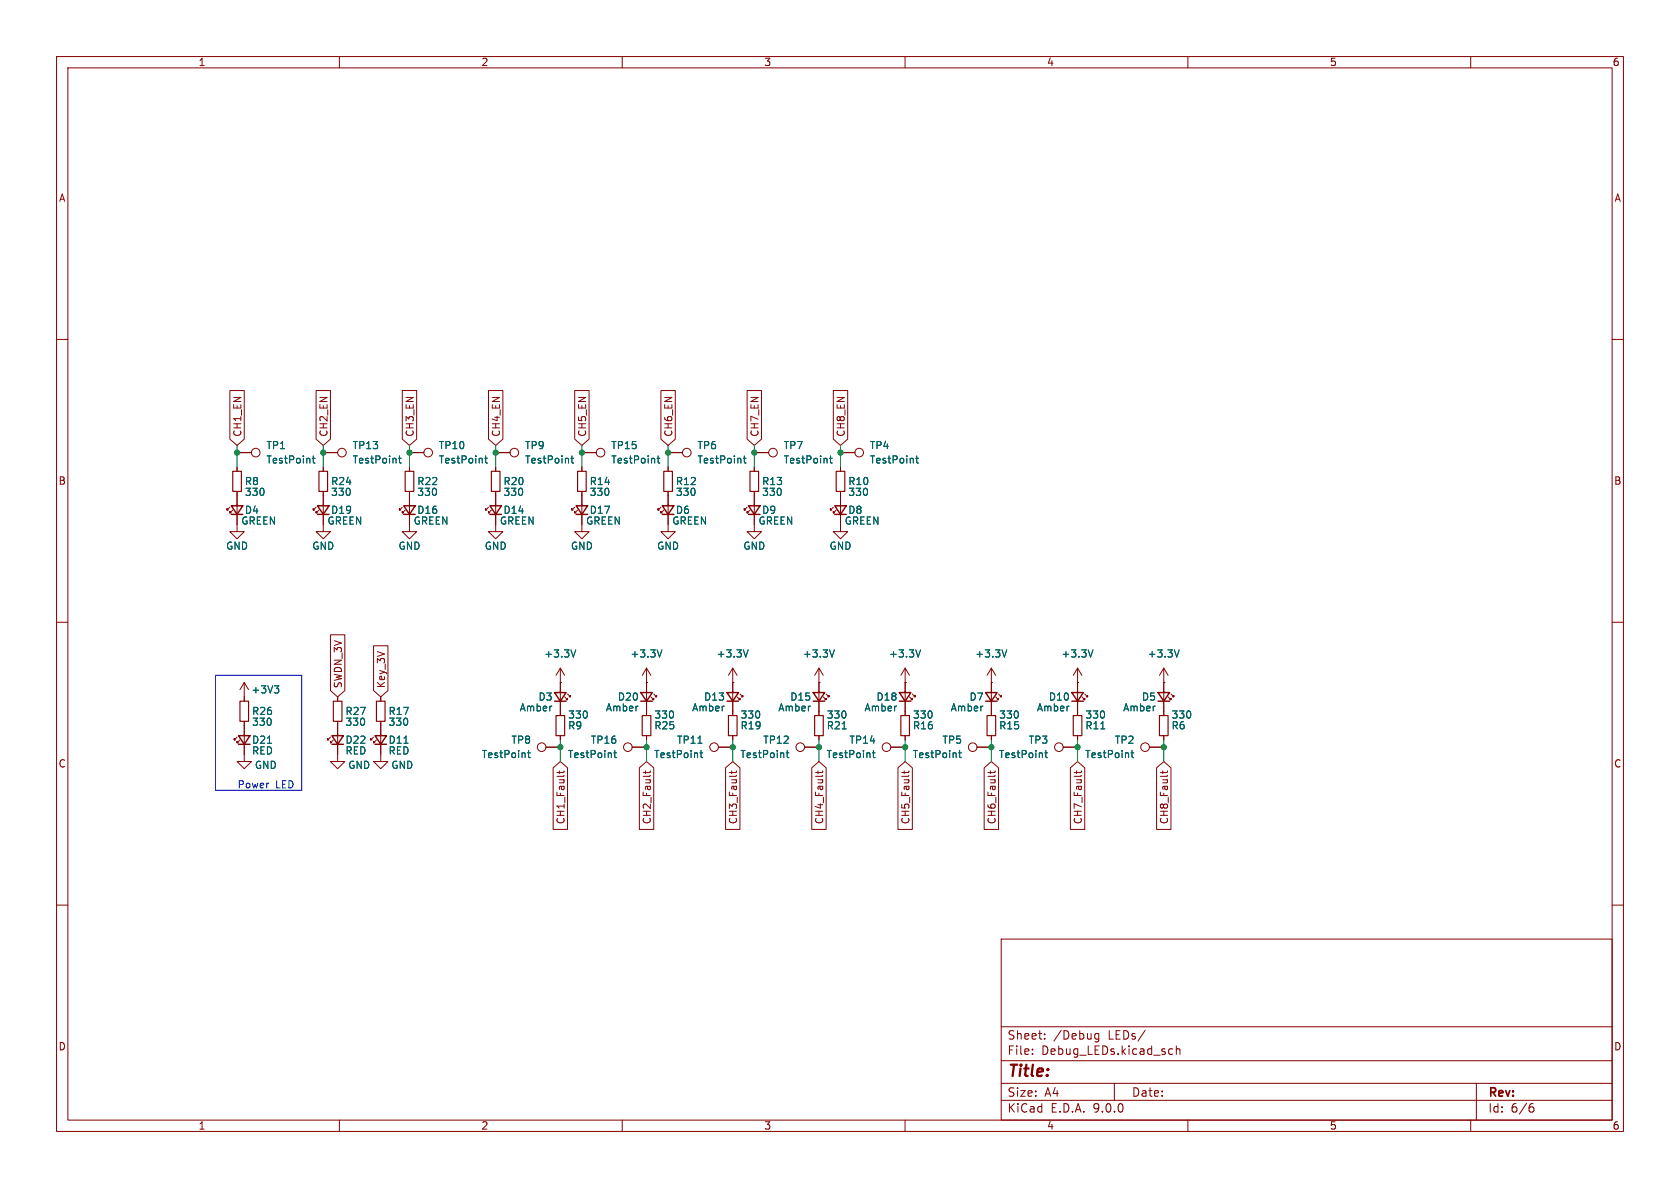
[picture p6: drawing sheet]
<svg xmlns="http://www.w3.org/2000/svg" width="297mm" height="210mm" viewBox="0 0 297 210" stroke-linecap="round" stroke-linejoin="round" font-family="sans-serif">
<g fill="none" stroke="#840000" stroke-width=".18">
<path d="M10 10h277v190h-277zM12 12h273v186h-273zM60 10v2M110 10v2M160 10v2M210 10v2M260 10v2M10 60h2M40.6 69h2.6v8.6l-1.3 1.1-1.3-1.1zM55.9 69h2.5v8.6l-1.3 1.1-1.2-1.1zM71.1 69h2.6v8.6l-1.3 1.1-1.3-1.1zM86.4 69h2.5v8.6l-1.3 1.1-1.2-1.1z"/>
<path d="M101.6 69h2.5v8.6l-1.2 1.1-1.3-1.1zM116.8 69h2.6v8.6l-1.3 1.1-1.3-1.1zM132.1 69h2.5v8.6l-1.3 1.1-1.2-1.1zM147.3 69h2.6v8.6l-1.3 1.1-1.3-1.1zM285 60h2M40.6 89.7l-.5 .5v-.3v.3h.3M41.1 90.2l-.5 .5v-.3v.3h.3M41.9 86.9v7.1h1.3l-1.3 1.3-1.3-1.3h1.3M41.9 80h2.5M41.9 82.6v.7M55.9 89.7l-.5 .5v-.3v.3h.2M56.4 90.2l-.5 .5v-.3v.3h.2"/>
<path d="M57.1 86.9v7.1h1.3l-1.3 1.3-1.2-1.3h1.2M57.1 82.6v.7M57.1 80h2.6M71.1 89.7l-.5 .5v-.3v.3h.3M71.6 90.2l-.5 .5v-.3v.3h.3M72.4 86.9v7.1h1.3l-1.3 1.3-1.3-1.3h1.3M72.4 80h2.5M72.4 82.6v.7M86.4 89.7l-.5 .5v-.3v.3h.2M86.9 90.2l-.5 .5v-.3v.3h.2M87.6 86.9v7.1h1.3l-1.3 1.3-1.2-1.3h1.2M87.6 82.6v.7"/>
<path d="M87.6 80h2.6M101.6 89.7l-.5 .5v-.3v.3h.2M102.1 90.2l-.5 .5v-.3v.3h.3M102.9 86.9v7.1h1.2l-1.2 1.3-1.3-1.3h1.3M102.9 80h2.5M102.9 82.6v.7M116.8 89.7l-.5 .5v-.3v.3h.3M117.3 90.2l-.5 .5v-.3v.3h.3M118.1 86.9v7.1h1.3l-1.3 1.3-1.3-1.3h1.3M118.1 80h2.5M118.1 82.6v.7M132.1 89.7l-.5 .5v-.3v.3h.2"/>
<path d="M132.6 90.2l-.5 .5v-.3v.3h.2M133.3 86.9v7.1h1.3l-1.3 1.3-1.2-1.3h1.2M133.3 80h2.6M133.3 82.6v.7M147.3 89.7l-.5 .5v-.3v.3h.3M147.8 90.2l-.5 .5v-.3v.3h.3M148.6 86.9v7.1h1.3l-1.3 1.3-1.3-1.3h1.3M148.6 80h2.5M148.6 82.6v.7M10 110h2M58.4 112.2h2.6v9.9l-1.3 1.1-1.3-1.1zM66 114.2h2.6v7.9l-1.3 1.1-1.3-1.1z"/>
<path d="M99.1 118.1l-.8 1.3M99.1 118.1l.7 1.3M99.1 118.1v8.4M114.3 118.1l-.8 1.3M114.3 118.1l.8 1.3M114.3 118.1v8.4M129.5 118.1v8.4M129.5 118.1l-.7 1.3M129.5 118.1l.8 1.3M144.8 118.1v8.4M144.8 118.1l-.8 1.3M144.8 118.1l.7 1.3"/>
<path d="M160 118.1l-.7 1.3M160 118.1l.8 1.3M160 118.1v8.4M175.3 118.1v8.4M175.3 118.1l-.8 1.3M175.3 118.1l.7 1.3M190.5 118.1v8.4M190.5 118.1l-.8 1.3M190.5 118.1l.8 1.3M205.7 118.1v8.4M205.7 118.1l-.7 1.3M205.7 118.1l.8 1.3"/>
<path d="M285 110h2M41.9 130.3l-.5 .5v-.2v.2h.3M42.4 130.8l-.5 .5v-.2v.2h.3M43.2 127.5v7.1h1.2l-1.2 1.3-1.3-1.3h1.3M43.2 120.7v3.3M43.2 120.7l-.8 1.2M43.2 120.7l.7 1.2M58.4 130.3l-.5 .5v-.2v.2h.3M58.9 130.8l-.5 .5v-.2v.2h.3M59.7 127.5v7.1h1.3l-1.3 1.3-1.3-1.3h1.3M59.7 123.2v.8M66 130.3l-.5 .5v-.2v.2h.3"/>
<path d="M66.5 130.8l-.5 .5v-.2v.2h.3M67.3 127.5v7.1h1.3l-1.3 1.3-1.3-1.3h1.3M67.3 123.2v.8M96.5 132.1h2.6M97.8 135.7l1.3-1.1 1.2 1.1v10.9h-2.5zM98.9 136.3v.5M99.1 120.7h.1M99.1 130v.8M99.7 136.3l-.2 .3h-1M99.8 123.2l.5 .5v-.3v.3h-.2M100.3 122.7l.5 .5v-.3v.3h-.2M111.8 132.1h2.5"/>
<path d="M113 135.7l1.3-1.1 1.3 1.1v10.9h-2.6zM114.1 136.3v.5M114.3 120.7h.1M114.3 130v.8M115 136.3l-.2 .3h-1.1M115.1 123.2l.5 .5v-.3v.3h-.3M115.6 122.7l.5 .5v-.3v.3h-.3M127 132.1h2.5M128.3 135.7l1.2-1.1 1.3 1.1v10.9h-2.5zM129.4 136.3v.5M129.5 120.7h.1M129.5 130v.8"/>
<path d="M130.2 136.3l-.2 .3h-1.1M130.3 123.2l.5 .5v-.3v.3h-.2M130.8 122.7l.5 .5v-.3v.3h-.2M142.2 132.1h2.6M143.5 135.7l1.3-1.1 1.3 1.1v10.9h-2.6zM144.6 136.3v.5M144.8 120.7h.1M144.8 130v.8M145.5 136.3l-.2 .3h-1.1M145.5 123.2l.5 .5v-.3v.3h-.2M146 122.7l.6 .5v-.3v.3h-.3M157.5 132.1h2.5"/>
<path d="M158.7 135.7l1.3-1.1 1.3 1.1v10.9h-2.6zM159.8 136.3v.5M160 120.7h.1M160 130v.8M160.7 136.3l-.2 .3h-1.1M160.8 123.2l.5 .5v-.3v.3h-.3M161.3 122.7l.5 .5v-.3v.3h-.3M172.7 132.1h2.6M174 135.7l1.3-1.1 1.2 1.1v10.9h-2.5zM175.1 136.3v.5M175.3 120.7h.1M175.3 130v.8"/>
<path d="M175.9 136.3l-.2 .3h-1M176 123.2l.5 .5v-.3v.3h-.2M176.5 122.7l.5 .5v-.3v.3h-.2M188 132.1h2.5M189.2 135.7l1.3-1.1 1.3 1.1v10.9h-2.6zM190.3 136.3v.5M190.5 120.7h.1M190.5 130v.8M191.2 136.3l-.2 .3h-1.1M191.3 123.2l.5 .5v-.3v.3h-.3M191.8 122.7l.5 .5v-.3v.3h-.3M203.2 132.1h2.5"/>
<path d="M204.5 135.7l1.2-1.1 1.3 1.1v10.9h-2.5zM205.6 136.3v.5M205.7 120.7h.1M205.7 130v.8M206.4 136.3l-.2 .3h-1.1M206.5 123.2l.5 .5v-.3v.3h-.2M207 122.7l.5 .5v-.3v.3h-.2M10 160h2M177 166h108v32h-108zM285 160h2M60 198v2M110 198v2"/>
<path d="M160 198v2M177 194.5h108M177 191.5h108M177 187.5h108M177 181.5h108M182.5 186.3v.1M182.5 185.5v.1M184.7 183.6v.1M184.7 182.8v.1M193.5 183.4l.3 .3 .4-.1M194.2 182.7v1.2l-.2 .3-.4-.1M194.2 182.8l-.4-.1-.3 .3"/>
<path d="M197 191.5v3M202.5 182.1l-1.3 2M206.9 185.4l.4 .1M207.3 186.3l-.4 .1M208 185.5l.2-.1 .3 .1 .1 .9M208 184.9v1.5M210 198v2M260 198v2M261 191.5v6.5M270.6 195.7h.4l.2 .3-.1 .5-.5 .1M271 195.1l-.4 .1"/>
<circle cx="45.2" cy="80" r=".76"/>
<circle cx="60.5" cy="80" r=".76"/>
<circle cx="75.7" cy="80" r=".76"/>
<circle cx="90.9" cy="80" r=".76"/>
<circle cx="106.2" cy="80" r=".76"/>
<circle cx="121.4" cy="80" r=".76"/>
<circle cx="136.7" cy="80" r=".76"/>
<circle cx="151.9" cy="80" r=".76"/>
<circle cx="95.8" cy="132.1" r=".76"/>
<circle cx="111" cy="132.1" r=".76"/>
<circle cx="126.2" cy="132.1" r=".76"/>
<circle cx="141.5" cy="132.1" r=".76"/>
<circle cx="156.7" cy="132.1" r=".76"/>
<circle cx="172" cy="132.1" r=".76"/>
<circle cx="187.2" cy="132.1" r=".76"/>
<circle cx="202.4" cy="132.1" r=".76"/>
</g>
<g fill="none" stroke="#840000" stroke-width=".25">
<path d="M40.9 89.4h2l-1 1.5zM40.9 90.9h2M56.1 89.4h2.1l-1.1 1.5zM56.1 90.9h2.1M71.4 89.4h2l-1 1.5zM71.4 90.9h2M86.6 89.4h2l-1 1.5zM86.6 90.9h2M101.9 89.4h2l-1 1.5zM101.9 90.9h2M117.1 89.4h2l-1 1.5zM117.1 90.9h2"/>
<path d="M132.3 89.4h2.1l-1.1 1.5zM132.3 90.9h2.1M147.6 89.4h2l-1 1.5zM147.6 90.9h2M42.2 130h2l-1 1.6zM42.2 131.6h2M58.7 130h2l-1 1.6zM58.7 131.6h2M66.3 130h2l-1 1.6zM66.3 131.6h2M98 122.4h2.1l-1 1.6zM98 124h2.1"/>
<path d="M113.3 122.4h2l-1 1.6zM113.3 124h2M128.5 122.4h2.1l-1.1 1.6zM128.5 124h2.1M143.8 122.4h2l-1 1.6zM143.8 124h2M159 122.4h2l-1 1.6zM159 124h2M174.2 122.4h2.1l-1 1.6zM174.2 124h2.1M189.5 122.4h2l-1 1.6zM189.5 124h2"/>
<path d="M204.7 122.4h2.1l-1.1 1.6zM204.7 124h2.1"/>
</g>
<g fill="none" stroke="#840000" stroke-width=".2">
<path d="M41.1 83.3h1.6v3.6h-1.6zM56.4 83.3h1.5v3.6h-1.5zM71.6 83.3h1.6v3.6h-1.6zM86.9 83.3h1.5v3.6h-1.5zM102.1 83.3h1.5v3.6h-1.5zM117.3 83.3h1.6v3.6h-1.6zM132.6 83.3h1.5v3.6h-1.5zM147.8 83.3h1.6v3.6h-1.6zM42.4 124h1.5v3.5h-1.5zM58.9 124h1.6v3.5h-1.6zM66.5 124h1.6v3.5h-1.6zM98.3 126.5h1.5v3.5h-1.5z"/>
<path d="M113.5 126.5h1.6v3.5h-1.6zM128.8 126.5h1.5v3.5h-1.5zM144 126.5h1.5v3.5h-1.5zM159.3 126.5h1.5v3.5h-1.5zM174.5 126.5h1.5v3.5h-1.5zM189.7 126.5h1.6v3.5h-1.6zM205 126.5h1.5v3.5h-1.5z"/>
</g>
<g fill="none" stroke="#006464" stroke-width=".18">
<path d="M55.2 81h.5M55.4 80.6v1.1l.3 .2M70.4 81h.5M70.6 80.6v1.1l.3 .2M85.7 81h.5M85.9 80.6v1.1l.3 .2M100.9 81h.5M101.1 80.6v1.1l.3 .2M116.2 81h.4M116.3 80.6v1.1l.3 .2M131.4 81h.5M131.6 80.6v1.1l.3 .2"/>
<path d="M146.6 81h.5M146.8 80.6v1.1l.3 .2M161.9 81h.5M162.1 80.6v1.1l.3 .2M101.8 114.9l-.4 1.2M117 114.9l-.4 1.2M132.3 114.9l-.5 1.2M147.5 114.9l-.4 1.2M162.7 114.9l-.4 1.2M178 114.9l-.4 1.2M193.2 114.9l-.4 1.2M208.5 114.9l-.5 1.2"/>
<path d="M47.3 131.4h.7M48.5 121.2h.8l-.4 .5M49 121.7l.3 .3v.3l-.3 .2M71.4 131.4h.7M93.3 133.1h.4M93.4 132.7v1l.3 .2M108.5 133.1h.5M108.7 132.7v1l.3 .2M123.4 131.4h.7M123.7 133.1h.5M123.9 132.7v1l.3 .2M139 133.1h.5"/>
<path d="M139.2 132.7v1l.3 .2M148.9 128.8h.7M154.2 133.1h.5M154.4 132.7v1l.3 .2M169.5 133.1h.4M169.6 132.7v1l.3 .2M184.7 133.1h.5M184.9 132.7v1l.3 .2M194.6 128.8h.7M199.9 133.1h.5M200.1 132.7v1l.3 .2"/>
</g>
<path d="M38.1 119.4h15.2v20.3h-15.2z" fill="none" stroke="#0000c2" stroke-width=".18"/>
<g fill="none" stroke="#009600" stroke-width=".18">
<path d="M41.9 78.7v3.9M57.1 78.7v3.9M72.4 78.7v3.9M87.6 78.7v3.9M102.9 78.7v3.9M118.1 78.7v3.9M133.3 78.7v3.9M148.6 78.7v3.9M99.1 130.8v3.8M114.3 130.8v3.8M129.5 130.8v3.8M144.8 130.8v3.8"/>
<path d="M160 130.8v3.8M175.3 130.8v3.8M190.5 130.8v3.8M205.7 130.8v3.8"/>
</g>
<g fill="#009600" stroke="#009600" stroke-width=".18">
<circle cx="87.6" cy="80" r=".46"/>
<circle cx="118.1" cy="80" r=".46"/>
<circle cx="102.9" cy="80" r=".46"/>
<circle cx="133.3" cy="80" r=".46"/>
<circle cx="160" cy="132.1" r=".46"/>
<circle cx="144.8" cy="132.1" r=".46"/>
<circle cx="148.6" cy="80" r=".46"/>
<circle cx="41.9" cy="80" r=".46"/>
<circle cx="72.4" cy="80" r=".46"/>
<circle cx="57.1" cy="80" r=".46"/>
<circle cx="175.3" cy="132.1" r=".46"/>
<circle cx="190.5" cy="132.1" r=".46"/>
<circle cx="205.7" cy="132.1" r=".46"/>
<circle cx="114.3" cy="132.1" r=".46"/>
<circle cx="129.5" cy="132.1" r=".46"/>
<circle cx="99.1" cy="132.1" r=".46"/>
</g>
<text font-size="2.8" fill="#840000" x="178" y="190.9">Title:</text>
<g font-size="2.1" fill="#840000">
<text x="178" y="184">Sheet:</text>
<text x="186.2" y="184">/Debug</text>
<text x="196" y="184">LEDs/</text>
<text x="178" y="186.7">File:</text>
<text x="184.1" y="186.7">Debug_LEDs.kicad_sch</text>
<text x="178" y="196.9">KiCad</text>
<text x="178" y="194.1">Size:</text>
<text x="184.7" y="194.1">A4</text>
<text x="185.7" y="196.9">E.D.A.</text>
<text x="193.3" y="196.9">9.0.0</text>
<text x="200" y="194.1">Date:</text>
<text x="263" y="194.3">Rev:</text>
<text x="263" y="196.9">Id:</text>
<text x="267.1" y="196.9">6/6</text>
</g>
<g font-size="1.8" fill="#840000">
<text x="35" y="11.9">1</text>
<text x="85" y="11.9">2</text>
<text x="135" y="11.9">3</text>
<text x="185" y="11.9">4</text>
<text x="235" y="11.9">5</text>
<text x="285" y="11.9">6</text>
<text x="10.3" y="35.9">A</text>
<text x="285.3" y="35.9">A</text>
<text x="42.9" y="77.3" transform="rotate(-90 42.9 77.3)">CH1_EN</text>
<text x="58.1" y="77.3" transform="rotate(-90 58.1 77.3)">CH2_EN</text>
<text x="73.3" y="77.3" transform="rotate(-90 73.3 77.3)">CH3_EN</text>
<text x="88.6" y="77.3" transform="rotate(-90 88.6 77.3)">CH4_EN</text>
<text x="103.8" y="77.3" transform="rotate(-90 103.8 77.3)">CH5_EN</text>
<text x="119.1" y="77.3" transform="rotate(-90 119.1 77.3)">CH6_EN</text>
<text x="134.3" y="77.3" transform="rotate(-90 134.3 77.3)">CH7_EN</text>
<text x="149.5" y="77.3" transform="rotate(-90 149.5 77.3)">CH8_EN</text>
<text x="10.3" y="85.9">B</text>
<text x="285.3" y="85.9">B</text>
<text x="60.6" y="121.8" transform="rotate(-90 60.6 121.8)">SWDN_3V</text>
<text x="68.3" y="121.8" transform="rotate(-90 68.3 121.8)">Key_3V</text>
<text x="10.3" y="135.9">C</text>
<text x="285.3" y="135.9">C</text>
<text x="100" y="145.8" transform="rotate(-90 100 145.8)">CH1_Fault</text>
<text x="115.3" y="145.8" transform="rotate(-90 115.3 145.8)">CH2_Fault</text>
<text x="130.5" y="145.8" transform="rotate(-90 130.5 145.8)">CH3_Fault</text>
<text x="145.7" y="145.8" transform="rotate(-90 145.7 145.8)">CH4_Fault</text>
<text x="161" y="145.8" transform="rotate(-90 161 145.8)">CH5_Fault</text>
<text x="176.2" y="145.8" transform="rotate(-90 176.2 145.8)">CH6_Fault</text>
<text x="191.5" y="145.8" transform="rotate(-90 191.5 145.8)">CH7_Fault</text>
<text x="206.7" y="145.8" transform="rotate(-90 206.7 145.8)">CH8_Fault</text>
<text x="10.3" y="185.9">D</text>
<text x="285.3" y="185.9">D</text>
<text x="35" y="199.9">1</text>
<text x="85" y="199.9">2</text>
<text x="135" y="199.9">3</text>
<text x="185" y="199.9">4</text>
<text x="235" y="199.9">5</text>
<text x="285" y="199.9">6</text>
</g>
<g font-size="1.8" fill="#006464">
<text x="47" y="79.6">TP1</text>
<text x="47" y="82.1">TestPoint</text>
<text x="62.2" y="82.1">TestPoint</text>
<text x="62.2" y="79.6">TP13</text>
<text x="77.5" y="82.1">TestPoint</text>
<text x="77.5" y="79.6">TP10</text>
<text x="92.7" y="79.6">TP9</text>
<text x="92.7" y="82.1">TestPoint</text>
<text x="108" y="82.1">TestPoint</text>
<text x="108" y="79.6">TP15</text>
<text x="123.2" y="79.6">TP6</text>
<text x="123.2" y="82.1">TestPoint</text>
<text x="138.4" y="79.6">TP7</text>
<text x="138.4" y="82.1">TestPoint</text>
<text x="153.7" y="79.6">TP4</text>
<text x="153.7" y="82.1">TestPoint</text>
<text x="43.2" y="86">R8</text>
<text x="43.2" y="87.9">330</text>
<text x="58.4" y="87.9">330</text>
<text x="58.4" y="86">R24</text>
<text x="73.7" y="87.9">330</text>
<text x="73.7" y="86">R22</text>
<text x="88.9" y="87.9">330</text>
<text x="88.9" y="86">R20</text>
<text x="104.1" y="87.9">330</text>
<text x="104.1" y="86">R14</text>
<text x="119.4" y="87.9">330</text>
<text x="119.4" y="86">R12</text>
<text x="134.6" y="87.9">330</text>
<text x="134.6" y="86">R13</text>
<text x="149.9" y="87.9">330</text>
<text x="149.9" y="86">R10</text>
<text x="42.6" y="92.9">GREEN</text>
<text x="43.2" y="91">D4</text>
<text x="57.8" y="92.9">GREEN</text>
<text x="58.4" y="91">D19</text>
<text x="73" y="92.9">GREEN</text>
<text x="73.7" y="91">D16</text>
<text x="88.3" y="92.9">GREEN</text>
<text x="88.9" y="91">D14</text>
<text x="103.5" y="92.9">GREEN</text>
<text x="104.1" y="91">D17</text>
<text x="118.8" y="92.9">GREEN</text>
<text x="119.4" y="91">D6</text>
<text x="134" y="92.9">GREEN</text>
<text x="134.6" y="91">D9</text>
<text x="149.2" y="92.9">GREEN</text>
<text x="149.9" y="91">D8</text>
<text x="39.9" y="97.4">GND</text>
<text x="55.1" y="97.4">GND</text>
<text x="70.4" y="97.4">GND</text>
<text x="85.6" y="97.4">GND</text>
<text x="100.8" y="97.4">GND</text>
<text x="116.1" y="97.4">GND</text>
<text x="131.3" y="97.4">GND</text>
<text x="146.6" y="97.4">GND</text>
<text x="96.1" y="116.4">+3.3V</text>
<text x="111.4" y="116.4">+3.3V</text>
<text x="126.6" y="116.4">+3.3V</text>
<text x="141.8" y="116.4">+3.3V</text>
<text x="157.1" y="116.4">+3.3V</text>
<text x="172.3" y="116.4">+3.3V</text>
<text x="187.6" y="116.4">+3.3V</text>
<text x="202.8" y="116.4">+3.3V</text>
<text x="44.3" y="122.8">+3V3</text>
<text x="91.8" y="126">Amber</text>
<text x="95.1" y="124.1">D3</text>
<text x="107" y="126">Amber</text>
<text x="109.1" y="124.1">D20</text>
<text x="122.3" y="126">Amber</text>
<text x="124.4" y="124.1">D13</text>
<text x="137.5" y="126">Amber</text>
<text x="139.6" y="124.1">D15</text>
<text x="152.7" y="126">Amber</text>
<text x="154.8" y="124.1">D18</text>
<text x="168" y="126">Amber</text>
<text x="171.3" y="124.1">D7</text>
<text x="183.2" y="126">Amber</text>
<text x="185.3" y="124.1">D10</text>
<text x="198.5" y="126">Amber</text>
<text x="201.8" y="124.1">D5</text>
<text x="44.5" y="128.5">330</text>
<text x="44.5" y="126.6">R26</text>
<text x="44.5" y="131.7">D21</text>
<text x="61" y="128.5">330</text>
<text x="61" y="126.6">R27</text>
<text x="61" y="131.7">D22</text>
<text x="68.6" y="128.5">330</text>
<text x="68.6" y="126.6">R17</text>
<text x="68.6" y="131.7">D11</text>
<text x="90.3" y="131.7">TP8</text>
<text x="100.3" y="129.1">R9</text>
<text x="100.3" y="127.2">330</text>
<text x="104.4" y="131.7">TP16</text>
<text x="115.6" y="127.2">330</text>
<text x="115.6" y="129.1">R25</text>
<text x="119.6" y="131.7">TP11</text>
<text x="130.8" y="127.2">330</text>
<text x="130.8" y="129.1">R19</text>
<text x="134.8" y="131.7">TP12</text>
<text x="146.1" y="127.2">330</text>
<text x="146.1" y="129.1">R21</text>
<text x="150.1" y="131.7">TP14</text>
<text x="161.3" y="127.2">330</text>
<text x="161.3" y="129.1">R16</text>
<text x="166.5" y="131.7">TP5</text>
<text x="176.5" y="127.2">330</text>
<text x="176.5" y="129.1">R15</text>
<text x="181.8" y="131.7">TP3</text>
<text x="191.8" y="127.2">330</text>
<text x="191.8" y="129.1">R11</text>
<text x="197" y="131.7">TP2</text>
<text x="207" y="129.1">R6</text>
<text x="207" y="127.2">330</text>
<text x="44.5" y="133.6">RED</text>
<text x="45" y="136.1">GND</text>
<text x="61" y="133.6">RED</text>
<text x="61.5" y="136.1">GND</text>
<text x="68.6" y="133.6">RED</text>
<text x="69.1" y="136.1">GND</text>
<text x="85.1" y="134.2">TestPoint</text>
<text x="100.3" y="134.2">TestPoint</text>
<text x="115.5" y="134.2">TestPoint</text>
<text x="130.8" y="134.2">TestPoint</text>
<text x="146" y="134.2">TestPoint</text>
<text x="161.3" y="134.2">TestPoint</text>
<text x="176.5" y="134.2">TestPoint</text>
<text x="191.7" y="134.2">TestPoint</text>
</g>
<g font-size="1.8" fill="#0000c2">
<text x="41.9" y="139.5">Power</text>
<text x="48.7" y="139.5">LED</text>
</g>
</svg>
